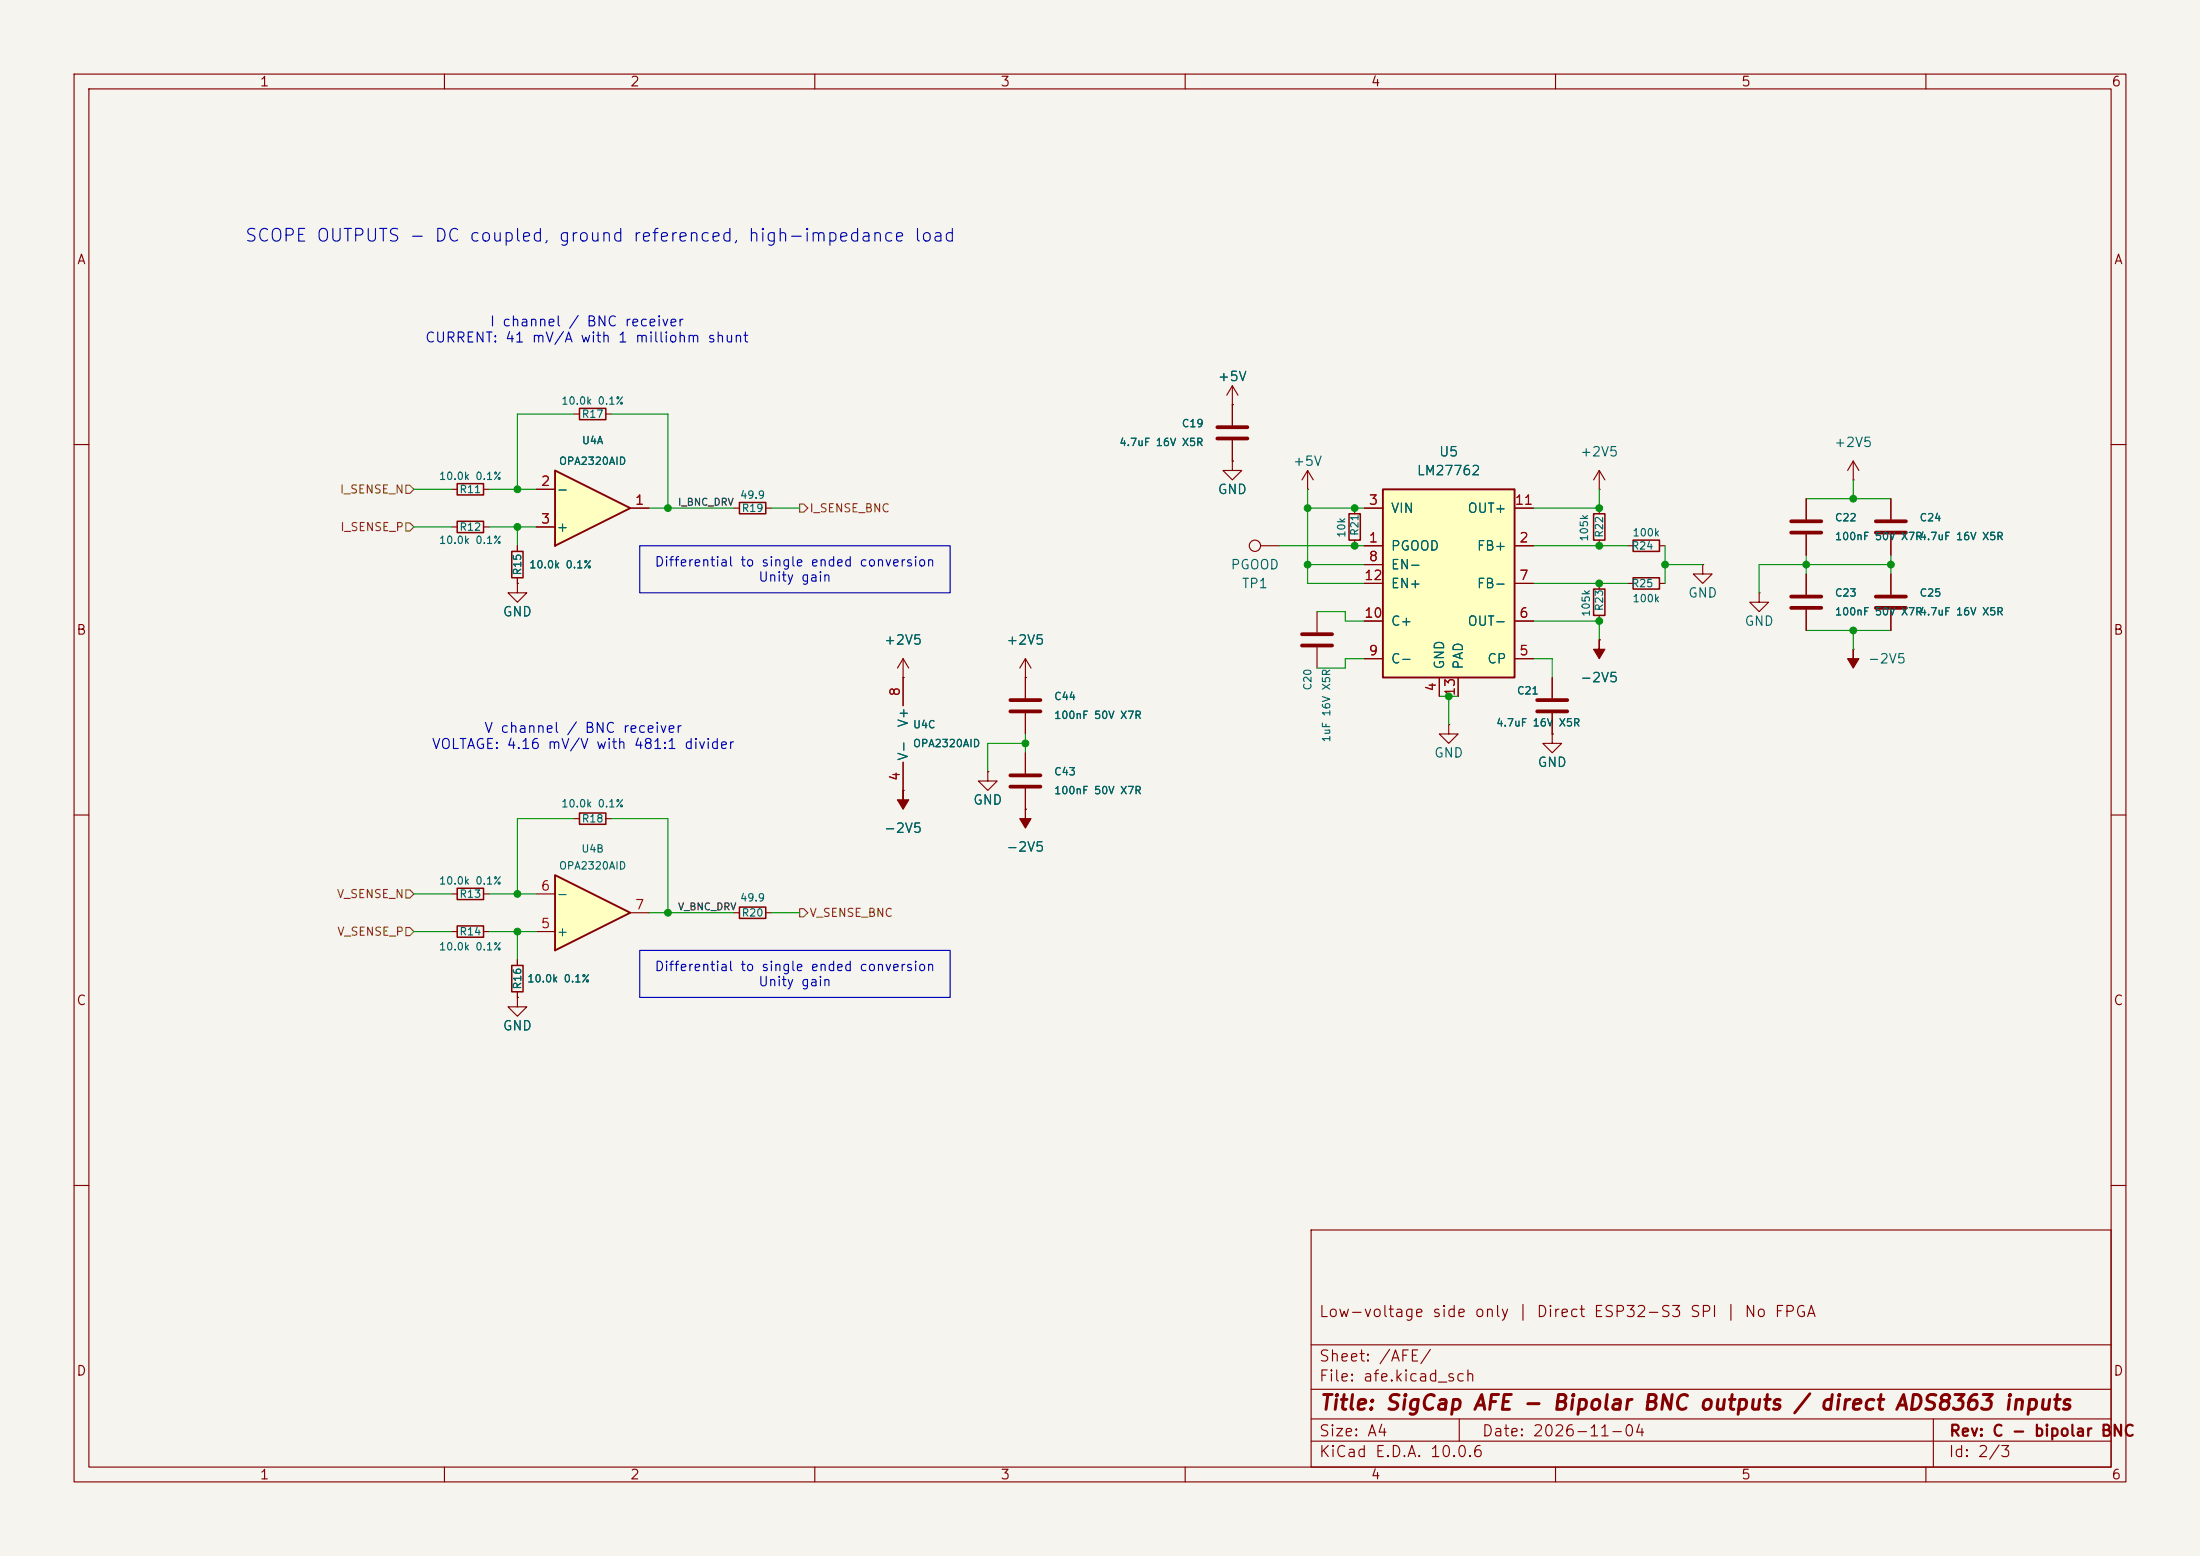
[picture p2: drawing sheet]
<svg xmlns="http://www.w3.org/2000/svg" width="297mm" height="210mm" viewBox="0 0 297 210" stroke-linecap="round" stroke-linejoin="round" font-family="sans-serif">
<path d="M0 0h297v210h-297z" fill="#f5f4ef" stroke="#f5f4ef" stroke-width=".14"/>
<g fill="none" stroke="#840000" stroke-width=".15">
<path d="M10 10h277v190h-277zM12 12h273v186h-273zM60 10v2M110 10v2M160 10v2M210 10v2M260 10v2M166.4 54.6h.1M166.4 52.1l-.8 1.2M166.4 52.1l.7 1.2M166.4 52.1v5.3M166.4 59.4v2.8"/>
<path d="M10 60h2M99.1 68.6h.7M103.4 68.6h.7M166.4 62.2v1.3h1.2l-1.2 1.3-1.3-1.3h1.3M166.4 62.2h.1M170.2 73.7h2.5M176.5 66h.1M176.5 63.5l-.7 1.3M176.5 63.5l.8 1.3M176.5 63.5v2.5M182.9 68.6v.7M182.9 72.9v.8"/>
<path d="M215.9 66h.1M215.9 63.5v2.5M215.9 68.6v.7M215.9 72.9v.8M215.9 78.7v.8M215.9 63.5l-.8 1.3M215.9 63.5l.8 1.3M219.7 78.7h.8M219.7 73.7h.8M224 78.7h.8M224 73.7h.8M229.9 76.2v1.3h1.2l-1.2 1.2-1.3-1.2h1.3"/>
<path d="M229.9 76.2h.1M285 60h2M121.9 91.4h.1M121.9 88.9v6.4M121.9 88.9l-.7 1.3M121.9 88.9l.8 1.3M138.4 91.4h.1M138.4 88.9l-.7 1.3M138.4 88.9l.8 1.3M138.4 88.9v5.3M138.4 96.3v2.8M177.8 82.6v2.7"/>
<path d="M177.8 87.4v2.8M209.5 99.1v1.2h1.3l-1.3 1.3-1.2-1.3h1.2M209.5 99.1h.1M209.5 91.4v2.8M209.5 96.3v2.8M215.9 86.4h.1M215.9 83.1v.7M10 110h2M121.9 106.7h.1M121.9 102.9v3.8M133.3 104.1v1.3h1.3l-1.3 1.3-1.2-1.3h1.2M133.3 104.1h.1"/>
<path d="M138.4 109.2h.1M138.4 101.6v2.8M138.4 106.4v2.8M285 110h2M61 125.7h.7M65.3 125.7h.7M69.8 134.6v1.3h1.3l-1.3 1.3-1.2-1.3h1.2M69.8 134.6h.1M69.8 129.5v.8M69.8 133.9v.7M99.1 123.2h.7M103.4 123.2h.7"/>
<path d="M10 160h2M177 166h108v32h-108zM285 160h2M60 198v2M110 198v2M160 198v2M177 194.5h108M177 191.5h108M177 187.5h108M177 181.5h108M197 191.5v3M210 198v2"/>
<path d="M260 198v2M261 191.5v6.5"/>
<circle cx="169.4" cy="73.7" r=".76"/>
</g>
<path d="M99.8 67.8h3.6v1.5h-3.6zM182.1 69.3h1.5v3.6h-1.5zM215.1 69.3h1.6v3.6h-1.6zM215.1 79.5h1.6v3.6h-1.6zM220.5 78h3.5v1.5h-3.5zM220.5 72.9h3.5v1.5h-3.5zM61.7 125h3.6v1.5h-3.6zM69.1 130.3h1.5v3.6h-1.5zM99.8 122.4h3.6v1.6h-3.6z" fill="none" stroke="#840000" stroke-width=".2"/>
<g fill="#840000" stroke="#840000" stroke-width=".15">
<path d="M121.9 106.7v1.3h.8l-.8 1.2-.7-1.2h.7z"/>
<path d="M215.9 86.4v1.2h.8l-.8 1.3-.8-1.3h.8z"/>
<path d="M138.4 109.2v1.3h.8l-.8 1.3-.7-1.3h.7z"/>
</g>
<path d="M164.3 59.2h4.1M164.3 57.7h4.1M136.4 96h4.1M136.4 94.5h4.1M175.8 85.6h4M175.8 87.1h4M207.5 96h4.1M207.5 94.5h4.1M136.4 106.2h4.1M136.4 104.6h4.1" fill="none" stroke="#840000" stroke-width=".51"/>
<path d="M186.7 66h17.8v25.4h-17.8z" fill="#ffffc2"/>
<path d="M186.7 66h17.8v25.4h-17.8z" fill="none" stroke="#840000" stroke-width=".25"/>
<g fill="none" stroke="#840000" stroke-width=".15">
<path d="M184.1 73.7h2.6M184.1 68.6h2.6M184.1 78.7h2.6M184.1 76.2h2.6M204.5 73.7h2.5M204.5 68.6h2.5M204.5 78.7h2.5M243.8 67.3v2.8M243.8 72.1v2.8M243.8 77.5v2.8M250.2 64.8h.1M250.2 62.2l-.8 1.3"/>
<path d="M250.2 62.2l.8 1.3M250.2 62.2v2.6M255.3 67.3v2.8M255.3 72.1v2.8M184.1 88.9h2.6M184.1 83.8h2.6M194.3 91.4v2.6M195.6 97.8v1.3h1.2l-1.2 1.2-1.3-1.2h1.3M195.6 97.8h.1M196.8 91.4v2.6M204.5 88.9h2.5M204.5 83.8h2.5"/>
<path d="M243.8 82.3v2.8M250.2 87.6h.1M77.5 110.5h.7M81.8 110.5h.7M61 120.7h.7M65.3 120.7h.7"/>
</g>
<path d="M241.8 71.9h4.1M241.8 70.4h4.1M253.2 71.9h4.1M253.2 70.4h4.1M241.8 80.5h4.1M241.8 82h4.1" fill="none" stroke="#840000" stroke-width=".51"/>
<path d="M61.7 119.9h3.6v1.5h-3.6zM78.2 109.7h3.6v1.6h-3.6z" fill="none" stroke="#840000" stroke-width=".2"/>
<path d="M250.2 87.6v1.3h.8l-.8 1.3-.8-1.3h.8z" fill="#840000" stroke="#840000" stroke-width=".15"/>
<path d="M74.9 118.1l10.2 5.1-10.2 5.1z" fill="#ffffc2"/>
<path d="M74.9 118.1l10.2 5.1-10.2 5.1z" fill="none" stroke="#840000" stroke-width=".25"/>
<path d="M77.5 55.9h.7M81.8 55.9h.7M69.8 78.7v1.3h1.3l-1.3 1.3-1.2-1.3h1.2M69.8 78.7h.1M69.8 73.7v.7M69.8 78v.7M237.5 80v1.3h1.3l-1.3 1.3-1.3-1.3h1.3M237.5 80h.1M72.4 125.7h2.5M72.4 120.7h2.5M85.1 123.2h2.5" fill="none" stroke="#840000" stroke-width=".15"/>
<path d="M78.2 55.1h3.6v1.5h-3.6zM69.1 74.4h1.5v3.6h-1.5z" fill="none" stroke="#840000" stroke-width=".2"/>
<path d="M74.9 63.5l10.2 5.1-10.2 5.1z" fill="#ffffc2"/>
<path d="M74.9 63.5l10.2 5.1-10.2 5.1z" fill="none" stroke="#840000" stroke-width=".25"/>
<g fill="none" stroke="#840000" stroke-width=".15">
<path d="M166.4 54.6h.1M166.4 54.6v2.8M166.4 59.4v2.8M61 66h.7M61 71.1h.7M65.3 66h.7M65.3 71.1h.7M69.8 78.7h.1M69.8 73.7v.7M69.8 78v.7M72.4 66h2.5M72.4 71.1h2.5"/>
<path d="M85.1 68.6h2.5M166.4 62.2h.1M184.1 68.6h2.6M184.1 73.7h2.6M184.1 78.7h2.6M184.1 76.2h2.6M204.5 68.6h2.5M204.5 73.7h2.5M204.5 78.7h2.5M243.8 67.3v2.8M243.8 72.1v2.8M243.8 77.5v2.8"/>
<path d="M255.3 67.3v2.8M255.3 72.1v2.8M255.3 77.5v2.8M121.9 91.4h.1M121.9 91.4v3.9M138.4 91.4h.1M138.4 91.4v2.8M138.4 96.3v2.8M184.1 88.9h2.6M184.1 83.8h2.6M194.3 91.4v2.6M196.8 91.4v2.6"/>
<path d="M204.5 88.9h2.5M204.5 83.8h2.5M209.5 99.1h.1M209.5 91.4v2.8M209.5 96.3v2.8M215.9 86.4h.1M243.8 82.3v2.8M255.3 82.3v2.8M121.9 106.7h.1M121.9 102.9v3.8M133.3 104.1h.1M138.4 109.2h.1"/>
<path d="M138.4 101.6v2.8M138.4 106.4v2.8M69.8 134.6h.1M69.8 129.5v.8M69.8 133.9v.7"/>
</g>
<path d="M61.7 65.3h3.6v1.5h-3.6zM61.7 70.4h3.6v1.5h-3.6z" fill="none" stroke="#840000" stroke-width=".2"/>
<path d="M253.2 82h4.1M253.2 80.5h4.1" fill="none" stroke="#840000" stroke-width=".51"/>
<path d="M54.8 65.5h.5l.6 .5-.6 .6h-.5zM54.8 70.6h.5l.6 .5-.6 .6h-.5zM107.9 68h.6l.5 .6-.5 .5h-.6zM54.8 120.1h.5l.6 .6-.6 .5h-.5zM54.8 125.2h.5l.6 .5-.6 .6h-.5zM107.9 122.6h.6l.5 .6-.5 .5h-.6z" fill="none" stroke="#725600" stroke-width=".15"/>
<g fill="none" stroke="#009600" stroke-width=".15">
<path d="M77.5 55.9h-7.7v10.1M82.5 55.9h7.7v12.7M55.9 71.1h5.1M55.9 66h5.1M66 71.1h6.4M66 66h6.4M69.8 71.1v2.6M87.6 68.6h11.5M104.1 68.6h3.8M172.7 73.7h11.4M176.5 68.6h7.6M176.5 66v12.7h7.6"/>
<path d="M176.5 76.2h7.6M207 78.7h12.7M207 73.7h12.7M215.9 66v2.6h-8.9M224.8 76.2h5.1M224.8 73.7v5M243.8 67.3h11.5M243.8 74.9v2.6M250.2 64.8v2.5M255.3 74.9v2.6M255.3 76.2h-17.8v3.8M138.4 99.1v2.5"/>
<path d="M177.8 82.6h3.8v1.2h2.5M184.1 88.9h-2.5v1.3h-3.8M194.3 94h2.5M195.6 94v3.8M207 83.8h8.9v2.6M207 88.9h2.5v2.5M243.8 85.1h11.5M250.2 85.1v2.5M77.5 110.5h-7.7v10.2M82.5 110.5h7.7v12.7M138.4 100.3h-5.1v3.8M55.9 120.7h5.1"/>
<path d="M55.9 125.7h5.1M66 120.7h6.4M66 125.7h6.4M69.8 125.7v3.8M87.6 123.2h11.5M104.1 123.2h3.8"/>
</g>
<path d="M86.4 73.7h41.9v6.3h-41.9zM86.4 128.3h41.9v6.3h-41.9z" fill="none" stroke="#0000c2" stroke-width=".15"/>
<g fill="#009600" stroke="#009600" stroke-width=".14">
<circle cx="69.8" cy="120.7" r=".46"/>
<circle cx="90.2" cy="123.2" r=".46"/>
<circle cx="69.8" cy="66" r=".46"/>
<circle cx="69.8" cy="71.1" r=".46"/>
<circle cx="69.8" cy="125.7" r=".46"/>
<circle cx="215.9" cy="68.6" r=".46"/>
<circle cx="215.9" cy="73.7" r=".46"/>
<circle cx="215.9" cy="83.8" r=".46"/>
<circle cx="215.9" cy="78.7" r=".46"/>
<circle cx="224.8" cy="76.2" r=".46"/>
<circle cx="182.9" cy="73.7" r=".46"/>
<circle cx="176.5" cy="68.6" r=".46"/>
<circle cx="182.9" cy="68.6" r=".46"/>
<circle cx="195.6" cy="94" r=".46"/>
<circle cx="90.2" cy="68.6" r=".46"/>
<circle cx="176.5" cy="76.2" r=".46"/>
<circle cx="138.4" cy="100.3" r=".46"/>
<circle cx="250.2" cy="85.1" r=".46"/>
<circle cx="243.8" cy="76.2" r=".46"/>
<circle cx="250.2" cy="67.3" r=".46"/>
<circle cx="255.3" cy="76.2" r=".46"/>
</g>
<text font-size="2" fill="#840000" x="178" y="190.8">Title: SigCap AFE - Bipolar BNC outputs / direct ADS8363 inputs</text>
<text font-size="1.7" fill="#0000c2" x="33" y="33">SCOPE OUTPUTS - DC coupled, ground referenced, high-impedance load</text>
<g font-size="1.5" fill="#840000">
<text x="178" y="178.1">Low-voltage side only | Direct ESP32-S3 SPI | No FPGA</text>
<text x="178" y="184.1">Sheet: /AFE/</text>
<text x="178" y="186.8">File: afe.kicad_sch</text>
<text x="178" y="197">KiCad E.D.A. 10.0.6</text>
<text x="178" y="194.2">Size: A4</text>
<text x="200" y="194.2">Date: 2026-11-04</text>
<text x="263" y="197">Id: 2/3</text>
<text x="263" y="194.2">Rev: C - bipolar BNC</text>
</g>
<g font-size="1.3" fill="#840000">
<text x="35" y="12">1</text>
<text x="85" y="12">2</text>
<text x="135" y="12">3</text>
<text x="185" y="12">4</text>
<text x="235" y="12">5</text>
<text x="285" y="12">6</text>
<text x="10.3" y="36">A</text>
<text x="285.3" y="36">A</text>
<text x="10.2" y="86">B</text>
<text x="285.2" y="86">B</text>
<text x="10.2" y="136">C</text>
<text x="285.2" y="136">C</text>
<text x="10.2" y="186">D</text>
<text x="285.2" y="186">D</text>
<text x="35" y="200">1</text>
<text x="85" y="200">2</text>
<text x="135" y="200">3</text>
<text x="185" y="200">4</text>
<text x="235" y="200">5</text>
<text x="285" y="200">6</text>
</g>
<g font-size="1.3" fill="#0000c2">
<text x="57.3" y="46.6">CURRENT: 41 mV/A with 1 milliohm shunt</text>
<text x="66" y="44.4">I channel / BNC receiver</text>
<text x="88.3" y="76.8">Differential to single ended conversion</text>
<text x="102.3" y="78.8">Unity gain</text>
<text x="58.2" y="101.4">VOLTAGE: 4.16 mV/V with 481:1 divider</text>
<text x="65.3" y="99.3">V channel / BNC receiver</text>
<text x="88.3" y="131.4">Differential to single ended conversion</text>
<text x="102.3" y="133.4">Unity gain</text>
</g>
<g font-size="1.3" fill="#006464">
<text x="164.3" y="51.8">+5V</text>
<text x="174.5" y="63.2">+5V</text>
<text x="191.2" y="64.5">LM27762</text>
<text x="194.2" y="61.9">U5</text>
<text x="213.2" y="61.9">+2V5</text>
<text x="247.5" y="60.7">+2V5</text>
<text x="75" y="67">-</text>
<text x="164.3" y="67">GND</text>
<text x="187.7" y="69.5">VIN</text>
<text x="198" y="69.5">OUT+</text>
<text x="75" y="72.1">+</text>
<text x="166.1" y="77.2">PGOOD</text>
<text x="187.7" y="74.6">PGOOD</text>
<text x="187.7" y="77.2">EN-</text>
<text x="199.3" y="74.6">FB+</text>
<text x="67.8" y="83.5">GND</text>
<text x="167.6" y="79.7">TP1</text>
<text x="187.7" y="79.7">EN+</text>
<text x="199.3" y="79.7">FB-</text>
<text x="227.8" y="81">GND</text>
<text x="119.3" y="87.3">+2V5</text>
<text x="135.8" y="87.3">+2V5</text>
<text x="187.7" y="89.9">C-</text>
<text x="187.7" y="84.8">C+</text>
<text x="198" y="84.8">OUT-</text>
<text x="200.7" y="89.9">CP</text>
<text x="235.4" y="84.8">GND</text>
<text x="252.1" y="89.9">-2V5</text>
<text x="195.3" y="90.5" transform="rotate(-90 195.3 90.5)">GND</text>
<text x="197.8" y="90.5" transform="rotate(-90 197.8 90.5)">PAD</text>
<text x="213.2" y="92.4">-2V5</text>
<text x="122.9" y="98.3" transform="rotate(-90 122.9 98.3)">V+</text>
<text x="122.9" y="102.8" transform="rotate(-90 122.9 102.8)">V-</text>
<text x="193.5" y="102.6">GND</text>
<text x="207.5" y="103.8">GND</text>
<text x="119.3" y="112.7">-2V5</text>
<text x="131.3" y="108.9">GND</text>
<text x="135.8" y="115.3">-2V5</text>
<text x="75" y="121.6">-</text>
<text x="75" y="126.7">+</text>
<text x="67.8" y="139.4">GND</text>
</g>
<g font-size="1.3" fill="#a90000">
<text x="72.9" y="65.9">2</text>
<text x="72.9" y="71">3</text>
<text x="85.6" y="68.4">1</text>
<text x="184.7" y="68.4">3</text>
<text x="204.4" y="68.4">11</text>
<text x="184.7" y="73.5">1</text>
<text x="184.7" y="76.1">8</text>
<text x="205" y="73.5">2</text>
<text x="184.1" y="83.7">10</text>
<text x="184.1" y="78.6">12</text>
<text x="205" y="83.7">6</text>
<text x="205" y="78.6">7</text>
<text x="184.7" y="88.8">9</text>
<text x="205" y="88.8">5</text>
<text x="121.8" y="94.1" transform="rotate(-90 121.8 94.1)">8</text>
<text x="194.2" y="93.4" transform="rotate(-90 194.2 93.4)">4</text>
<text x="196.7" y="94" transform="rotate(-90 196.7 94)">13</text>
<text x="121.8" y="105.5" transform="rotate(-90 121.8 105.5)">4</text>
<text x="72.9" y="125.6">5</text>
<text x="72.9" y="120.5">6</text>
<text x="85.6" y="123.1">7</text>
</g>
<g font-size="1.1" fill="#725600">
<text x="45.8" y="66.9">I_SENSE_N</text>
<text x="45.9" y="72">I_SENSE_P</text>
<text x="109.2" y="69.4">I_SENSE_BNC</text>
<text x="45.4" y="121.5">V_SENSE_N</text>
<text x="109.2" y="124">V_SENSE_BNC</text>
<text x="45.4" y="126.6">V_SENSE_P</text>
</g>
<g font-size="1" fill="#006464">
<text x="75.7" y="54.9">10.0k 0.1%</text>
<text x="78.5" y="56.6">R17</text>
<text x="159.5" y="57.9">C19</text>
<text x="59.2" y="65">10.0k 0.1%</text>
<text x="75.4" y="63">OPA2320AID</text>
<text x="78.5" y="60.2">U4A</text>
<text x="151" y="60.4">4.7uF 16V X5R</text>
<text x="61.9" y="66.8">R11</text>
<text x="61.9" y="71.9">R12</text>
<text x="99.8" y="67.6">49.9</text>
<text x="100" y="69.3">R19</text>
<text x="247.6" y="70.6">C22</text>
<text x="259.1" y="70.6">C24</text>
<text x="59.2" y="73.7">10.0k 0.1%</text>
<text x="70.6" y="77.7" transform="rotate(-90 70.6 77.7)">R15</text>
<text x="71.4" y="77">10.0k 0.1%</text>
<text x="181.9" y="72.7" transform="rotate(-90 181.9 72.7)">10k</text>
<text x="183.6" y="72.4" transform="rotate(-90 183.6 72.4)">R21</text>
<text x="214.6" y="73.2" transform="rotate(-90 214.6 73.2)">105k</text>
<text x="216.7" y="72.7" transform="rotate(-90 216.7 72.7)">R22</text>
<text x="220.2" y="74.4">R24</text>
<text x="220.3" y="72.6">100k</text>
<text x="247.6" y="73.1">100nF 50V X7R</text>
<text x="259.1" y="73.1">4.7uF 16V X5R</text>
<text x="214.9" y="83.3" transform="rotate(-90 214.9 83.3)">105k</text>
<text x="216.7" y="82.6" transform="rotate(-90 216.7 82.6)">R23</text>
<text x="220.2" y="79.5">R25</text>
<text x="220.3" y="81.5">100k</text>
<text x="247.6" y="80.8">C23</text>
<text x="247.6" y="83.3">100nF 50V X7R</text>
<text x="259.1" y="80.8">C25</text>
<text x="259.1" y="83.3">4.7uF 16V X5R</text>
<text x="142.2" y="94.7">C44</text>
<text x="177.3" y="93.3" transform="rotate(-90 177.3 93.3)">C20</text>
<text x="204.7" y="94">C21</text>
<text x="123.2" y="98.5">U4C</text>
<text x="123.2" y="101.1">OPA2320AID</text>
<text x="142.2" y="97.3">100nF 50V X7R</text>
<text x="179.8" y="100.3" transform="rotate(-90 179.8 100.3)">1uF 16V X5R</text>
<text x="201.9" y="98.3">4.7uF 16V</text>
<text x="210.3" y="98.3">X5R</text>
<text x="142.2" y="104.9">C43</text>
<text x="142.2" y="107.4">100nF 50V X7R</text>
<text x="75.7" y="109.2">10.0k 0.1%</text>
<text x="78.5" y="111.2">R18</text>
<text x="59.2" y="119.6">10.0k 0.1%</text>
<text x="75.4" y="117.6">OPA2320AID</text>
<text x="78.4" y="115.3">U4B</text>
<text x="61.9" y="121.4">R13</text>
<text x="99.8" y="121.9">49.9</text>
<text x="100" y="123.9">R20</text>
<text x="59.2" y="128.5">10.0k 0.1%</text>
<text x="61.9" y="126.5">R14</text>
<text x="70.6" y="133.6" transform="rotate(-90 70.6 133.6)">R16</text>
<text x="71.1" y="132.8">10.0k 0.1%</text>
</g>
<g font-size="1" fill="#0f0f0f">
<text x="91.4" y="68.5">I_BNC_DRV</text>
<text x="91.4" y="123.1">V_BNC_DRV</text>
</g>
</svg>
